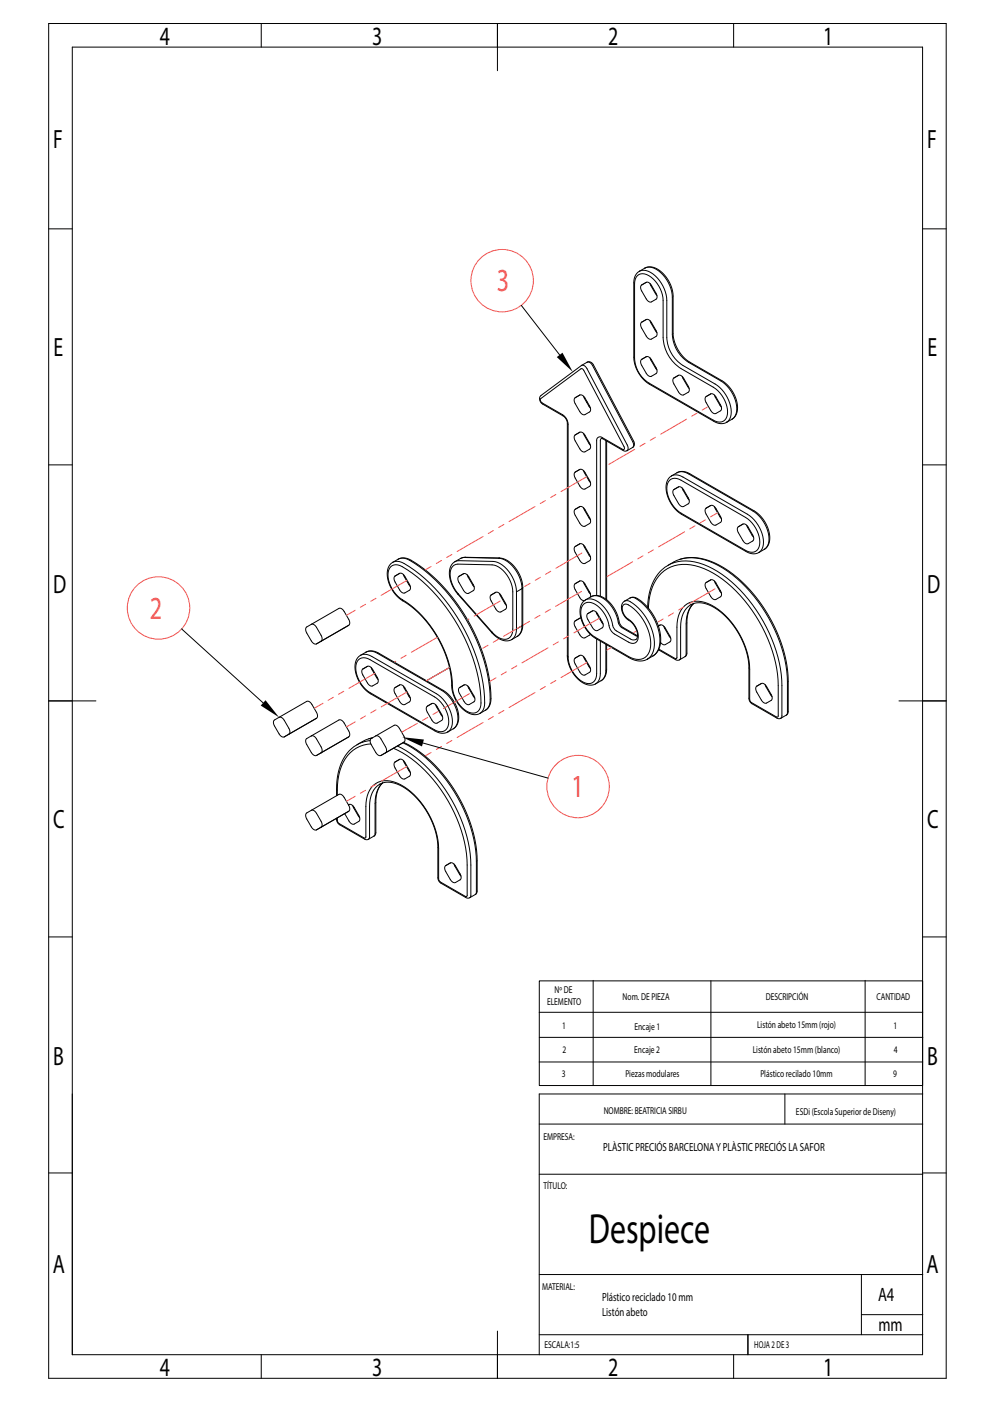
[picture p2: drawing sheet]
<svg xmlns="http://www.w3.org/2000/svg" width="210mm" height="297mm" viewBox="0 0 210 297" stroke-linecap="round" stroke-linejoin="round" font-family="sans-serif">
<!-- layer: 0 -->
<g fill="none" stroke="#000" stroke-width=".21">
<path d="M10.3 5h190v287h-190zM15.3 10h180v277h-180zM55.3 5v5M105.3 5v10M155.3 5v5M10.3 48.5h5M134.9 58.4a2.45 2.45 0 0 1 3.4 .7 6.8 6.8 0 0 1 2.1 4.5v7.9a8.2 8.2 0 0 0 3.8 6.6l6.8 3.9a6.2 6.2 0 0 1 2.9 6.3 1.78 1.78 0 0 1-2.9 .7l-13.6-7.9a6.5 6.5 0 0 1-3.1-5.2v-15.8a2.4 2.4 0 0 1 .6-1.7zM135.4 57.5a2.99 2.99 0 0 1 3.3 .9 7.7 7.7 0 0 1 2.5 5.2v7.9a7.4 7.4 0 0 0 3.4 5.9l6.8 4a7.1 7.1 0 0 1 3.3 6.9l-.4 .8-.5 .3M135.4 57.5a2.63 2.63 0 0 0-1.2 2.4v15.8a7.2 7.2 0 0 0 3.3 5.7l13.6 7.9a2.61 2.61 0 0 0 2.7 .1M136.5 56.8a2.99 2.99 0 0 1 3.4 1 7.7 7.7 0 0 1 2.4 5.2v7.8a7.4 7.4 0 0 0 3.4 5.9l6.9 4a7.1 7.1 0 0 1 3.2 6.9l-.4 .8-.4 .4M136.5 56.8l-1.1 .7M136.5 56.8a3.6 3.6 0 0 1 4.3 1.6 7.2 7.2 0 0 1 1.7 4.3v7.9a7.9 7.9 0 0 0 3.5 6.1l6.8 4a6.6 6.6 0 0 1 3.1 7l-.4 .6-.5 .5"/>
<path d="M195.3 48.5h5M110.3 64.7l8.2 10.5M123.1 77.4l-8.6 6.4a1.17 1.17 0 0 0 .4 1.8l4.3 2.5a2.04 2.04 0 0 1 .9 1.6v49.2M123.1 77.4l1.2-.7a1 1 0 0 1 1.1 .7l8.6 16.2 .1 .8-.2 .4M123.1 77.4a1 1 0 0 1 1.2 .7l8.5 16.2 .2 .8-.3 .4M123.1 77.4h.1M124.2 76.8l.8-.1 .6 .6 8.5 16.2 .2 .8-.4 .5M135.7 60.5l1.1-.7a.97 .97 0 0 1 1.1 .6l1 1.7a.97 .97 0 0 1 0 1.3l-1 .6a.97 .97 0 0 1-1.1-.7l-1.1-1.8-.1-.6zM135.7 68.3l1.1-.6a.97 .97 0 0 1 1.1 .6l1 1.7a.97 .97 0 0 1 0 1.3l-1 .5a.97 .97 0 0 1-1.1-.6l-1.1-1.9-.1-.5zM135.7 76.2l1.1-.6a.97 .97 0 0 1 1.1 .6l1 1.7a.97 .97 0 0 1 0 1.3l-1 .5a.97 .97 0 0 1-1.1-.6l-1.1-1.9-.1-.6zM137.6 60.1l1.5 2.5M137.6 67.9l1.5 2.6"/>
<path d="M137.6 75.8l1.5 2.5M144.4 79.8l1.5 2.5M10.3 98.5h5M121.7 84.3l1-.6a.97 .97 0 0 1 1.1 .6l1 1.7a.97 .97 0 0 1 0 1.3l-1 .5a.97 .97 0 0 1-1.1-.6l-1-1.9-.2-.5zM121.7 92.2l1-.6a.97 .97 0 0 1 1.1 .6l1 1.7a.97 .97 0 0 1 0 1.3l-1 .5a.97 .97 0 0 1-1.1-.6l-1-1.9-.2-.6zM123.5 83.9l1.5 2.6M123.5 91.8l1.5 2.5M123.5 99.7l1.5 2.5M128.3 93.3v33.6M128.4 93.4v33.6M132.7 95.5h-.7l-4.5-2.6h-.2l-.2 .3v33.1M133.9 94.8l-1.2 .7"/>
<path d="M142.6 80.1l1-.6a.97 .97 0 0 1 1.1 .6l1 1.7a.97 .97 0 0 1 0 1.3l-1 .6a.97 .97 0 0 1-1.1-.7l-1-1.9-.2-.5zM149.4 84.1l1.1-.6a.97 .97 0 0 1 1.1 .6l.9 1.7a.97 .97 0 0 1 0 1.2l-.9 .6a.97 .97 0 0 1-1.1-.6l-1.1-1.9-.1-.6zM151.2 83.7l1.5 2.5M155 88.8l-1.2 .6M195.3 98.5h5M83.1 119.2a3.8 3.8 0 0 0-.7 4.6 7.1 7.1 0 0 0 2.9 3.5M83.1 119.1v.1M83.1 119.1a2.8 2.8 0 0 1 3.6-.4 38 38 0 0 1 16.2 22.7l.7 4.2a7.9 7.9 0 0 1-.1 4.1 3.4 3.4 0 0 1-1.9 1.4M83.1 119.1l.2-.1a2.45 2.45 0 0 1 2.2 .4 38 38 0 0 1 16.2 22.7l.8 4.2a7.9 7.9 0 0 1-.2 4.1l-.7 .7M84.3 118.5a3.2 3.2 0 0 1 3.6 .7l2.8 2.1 2.9 2.8 2.7 3.2 2.2 3.3 1.9 3.5 1.7 3.9 1.1 4 .6 3.5a6.4 6.4 0 0 1-.4 4.4l-.7 .6M96.3 119a3.8 3.8 0 0 0-.7 4.7l.6 1.2 .8 1M96.3 119l.8-.2 7.3 .1a6.2 6.2 0 0 1 4.6 4.6l.3 1.9"/>
<path d="M98.3 118.1l7.4 .1-.1 .1M98.3 118.1l-.8 .2-1.2 .7M98.3 118.1l7.3 .2M98.5 118.1l-1 .2M105.6 118.3a6.2 6.2 0 0 1 4.6 4.5l.3 1.9M105.7 118.2a6.2 6.2 0 0 1 4.8 4.8l.2 1.5M121.7 115.8l1-.6a.97 .97 0 0 1 1.1 .6l1 1.7a.97 .97 0 0 1 0 1.3l-1 .5a.97 .97 0 0 1-1.1-.6l-1-1.9-.2-.5zM121.7 108l1-.7a.97 .97 0 0 1 1.1 .7l1 1.6a.97 .97 0 0 1 0 1.3l-1 .6a.97 .97 0 0 1-1.1-.7l-1-1.8-.2-.6zM121.7 100.1l1-.7a.97 .97 0 0 1 1.1 .7l1 1.7a.97 .97 0 0 1 0 1.2l-1 .6a.97 .97 0 0 1-1.1-.6l-1-1.9-.2-.6zM123.5 107.6l1.5 2.5M123.5 115.4l1.5 2.6M141.4 119.8a8.6 8.6 0 0 1 8.7-.9 27.1 27.1 0 0 1 13.3 13.3 28.1 28.1 0 0 1 3.3 12.4v6.4l-.2 .5"/>
<path d="M141.7 101.8a1.94 1.94 0 0 1 2.5-.1l13.6 7.9a6.2 6.2 0 0 1 2.9 6.2 1.78 1.78 0 0 1-2.9 .8l-13.6-7.9a6.2 6.2 0 0 1-2.9-6.2zM142.1 100.9a3.8 3.8 0 0 0-.6 4.6 7.1 7.1 0 0 0 2.8 3.5l13.6 7.8a2.61 2.61 0 0 0 2.8 .2M142.2 100.8h-.1M142.2 100.8a2.8 2.8 0 0 1 3.5-.4l13.7 7.9a7.1 7.1 0 0 1 3.3 6.9l-.7 1.1-1.3 .7M142.2 100.8l.1-.1a2.45 2.45 0 0 1 2.3 .4l13.6 7.8a7.1 7.1 0 0 1 3.3 7l-.4 .8-.4 .3M142.6 103.8l1-.7a.97 .97 0 0 1 1.1 .7l1 1.7a.97 .97 0 0 1 0 1.2l-1 .6a.97 .97 0 0 1-1.1-.6l-1-1.9-.2-.6zM143.3 100.2a2.62 2.62 0 0 1 2.7 .2l13.7 7.8a6.6 6.6 0 0 1 3 7.1l-.4 .6-.5 .4M144 118.5a12.3 12.3 0 0 1 10.2 2.4l3.2 2.7 3 3.3 2.5 3.9 2 4.1 1.2 3.9 .7 3.5 .1 8.5-.4 .7M144.4 103.4l1.5 2.5M149.4 107.7l1.1-.6a.97 .97 0 0 1 1.1 .6l.9 1.7a.97 .97 0 0 1 0 1.3l-.9 .5a.97 .97 0 0 1-1.1-.6l-1.1-1.9-.1-.5zM151.2 107.3l1.5 2.6M156.2 111.7l1.1-.7a.97 .97 0 0 1 1.1 .7l.9 1.6a.97 .97 0 0 1 0 1.3l-.9 .6a.97 .97 0 0 1-1.1-.7l-1.1-1.8-.1-.6z"/>
<path d="M158.1 111.3l1.4 2.5M38.5 133.2l17.2 15.7M65.9 132.3l-1 .5a.97 .97 0 0 0 0 1.3l1 1.7a.97 .97 0 0 0 1.1 .6M65.9 132.3l5.8-3.4a.97 .97 0 0 1 1.1 .6l1 1.7a.97 .97 0 0 1 0 1.3M65.9 132.3a.97 .97 0 0 1 1.1 .6l1 1.7a.97 .97 0 0 1 0 1.2l-1 .6M73.8 132.5l-1 .5M73.8 132.5l-6.8 3.9M75.9 139.8a1.94 1.94 0 0 1 2.4-.1l13.7 7.9a6.2 6.2 0 0 1 2.9 6.2 1.78 1.78 0 0 1-2.9 .8l-13.7-7.9a6.2 6.2 0 0 1-2.8-6.2zM76.3 138.8a3.6 3.6 0 0 0-.8 4.5 7.2 7.2 0 0 0 2.9 3.7l13.7 7.9a2.61 2.61 0 0 0 2.7 .1M76.3 138.8a2.8 2.8 0 0 1 3.6-.4l13.6 7.9a7.1 7.1 0 0 1 3.3 6.9l-.4 .8-.4 .4M76.3 138.8l.2-.1a2.45 2.45 0 0 1 2.2 .4l13.7 7.8a7.1 7.1 0 0 1 3.2 7l-.4 .8-.4 .4 1.2-.7M77.4 138.2a2.62 2.62 0 0 1 2.8 .2l13.6 7.8a6.6 6.6 0 0 1 3.1 7.1l-.4 .6-.5 .5"/>
<path d="M82.7 120.1a1.94 1.94 0 0 1 2.5-.1 37.1 37.1 0 0 1 15.7 22.2l.8 4.1a7.1 7.1 0 0 1-.2 4 2.02 2.02 0 0 1-3.2 0 7 7 0 0 1-2.6-5.9 24.2 24.2 0 0 0-11.5-18.1 6.1 6.1 0 0 1-1.9-5.5zM83.5 122.1l1.1-.6a.97 .97 0 0 1 1.1 .6l1 1.7a.97 .97 0 0 1 0 1.2l-1 .6a.97 .97 0 0 1-1.1-.6l-1.1-1.9-.1-.6zM85.2 127l.1 .3M85.3 127.3l1.9 1.3 1.9 1.8 1.8 2 1.5 2.4 1.3 2.4 1 2.6 .6 2.5 .3 2.2a6.9 6.9 0 0 0 4.5 6.9h.8l.7-.3M85.4 121.7l1.5 2.5M97 125.9l7.1 8.2M97 125.8v.1M97 125.8l7.2 8.1M97 125.8a5.4 5.4 0 0 1-1.4-5.5 1.5 1.5 0 0 1 1.3-.8l7.3 .2a5.7 5.7 0 0 1 4.2 4.5l.2 1.2v7.9a1.86 1.86 0 0 1-.9 1.9 1.86 1.86 0 0 1-2.2-.1l-1.3-1.2M98.1 121.5l-.9 .6a.97 .97 0 0 0 0 1.3l.9 1.6a.97 .97 0 0 0 1.1 .7l1-.6a.97 .97 0 0 0 0-1.2l-1-1.7a.97 .97 0 0 0-1.1-.7M98.9 121.8l1.5 2.5M103.9 126.1l1-.6a.97 .97 0 0 1 1.1 .6l1 1.7a.97 .97 0 0 1 0 1.3l-1 .5a.97 .97 0 0 1-1.1-.6l-1-1.9-.2-.6z"/>
<path d="M104.1 134.1a3.6 3.6 0 0 0 4.2 1.4M104.2 133.9l-.1 .2M105.7 125.7l1.5 2.6M109.3 133.3a2.4 2.4 0 0 1-1 2.2M109.3 125.4v7.9M110.5 124.7v7.9M110.5 124.7l-1.2 .7M110.5 132.6l-1.2 .7M110.5 132.6a2.8 2.8 0 0 1-2.2 2.9M110.7 124.5v7.9M110.7 124.5l-.2 .2M110.7 132.4l-.2 .2"/>
<path d="M110.7 132.4a2.69 2.69 0 0 1-1.2 2.4M120.1 138.9a6.6 6.6 0 0 0 4.6 6.2h.8l.6-.2M120.1 138.9l.2 .3M122.7 138.8l-.9 .6a.97 .97 0 0 0 0 1.3l.9 1.6a.97 .97 0 0 0 1.1 .7l1-.6a.97 .97 0 0 0 0-1.2l-1-1.7a.97 .97 0 0 0-1.1-.7M123 130.9l-1.2 .6a.97 .97 0 0 0 0 1.3l.9 1.7a.97 .97 0 0 0 1.1 .6l1.2-.7M123.5 123.3l1.5 2.6M123.5 139.1l1.5 2.5M123.6 127.9a2.58 2.58 0 0 1 3.3 .8 7.4 7.4 0 0 1 2.1 4.3l.4 .7 .7 .6 2.9 1.7a1.31 1.31 0 0 0 1.6 .1 1.31 1.31 0 0 0 .5-1.5 5.4 5.4 0 0 0-2.7-3.9 1.84 1.84 0 0 1-.2-2.7 1.46 1.46 0 0 1 1.4 .5 10 10 0 0 1 4 9.1 2.64 2.64 0 0 1-4 1.7l-7.6-4.3a6.1 6.1 0 0 1-2.8-6.5zM123.9 127.1a3.2 3.2 0 0 1 3.7 1.2 8.4 8.4 0 0 1 2.2 4.5l.7 .8 2.9 1.7a.96 .96 0 0 0 1.3 .1 .96 .96 0 0 0 .2-1.2 4.9 4.9 0 0 0-2.4-3.3 2.68 2.68 0 0 1-.5-3.4l.2-.2M123.9 127.1a3.6 3.6 0 0 0-.7 4.4 7.2 7.2 0 0 0 2.9 3.7l7 4.1a3.8 3.8 0 0 0 4 .3M124.4 130.1l1-.7a.97 .97 0 0 1 1.1 .7l1 1.6a.97 .97 0 0 1 0 1.3l-1 .6a.97 .97 0 0 1-1.1-.7l-1-1.8-.2-.6zM125 126.5l-.1-.9-1.1-1.9a.97 .97 0 0 0-1.1-.6l-.9 .5a.97 .97 0 0 0 0 1.3l.9 1.7a1.16 1.16 0 0 0 1 .7"/>
<path d="M125.1 126.4a3.5 3.5 0 0 1 4.2 1.5 9.7 9.7 0 0 1 2 4.3l.5 .7 3.2 1.8M125.1 126.4l-1.2 .7M125.1 126.4a3.2 3.2 0 0 1 3.6 1.2 8.4 8.4 0 0 1 2.3 4.5l.6 .9 3.4 1.8M126.2 129.7l1.5 2.5M126.3 126.2l.1-33.2a.72 .72 0 0 1 1.1-.3l4.3 2.5a.32 .32 0 0 0 .4-.2 .32 .32 0 0 0-.1-.4l-8.5-16.1-.3-.4h-.3l-8.5 6.3a.68 .68 0 0 0 .3 1l4.3 2.5a2.54 2.54 0 0 1 1.2 2v49.3M126.3 135.4v7.3a1.84 1.84 0 0 1-.9 1.9 1.84 1.84 0 0 1-2.1-.2 6.7 6.7 0 0 1-3-5.2M126.3 129.8v.2M127.1 135.8v6.9a2.37 2.37 0 0 1-1 2.2M127.1 131v.3M128.3 136.5v5.5a2.77 2.77 0 0 1-2.2 2.9M128.4 136.6v5.2a2.68 2.68 0 0 1-1.2 2.4M132.2 127.3l1.2-.6a1.56 1.56 0 0 1 1.8 .5 11 11 0 0 1 4.4 9.4 3.6 3.6 0 0 1-2.6 3 3.5 3.5 0 0 0 1.5-3.6 10.9 10.9 0 0 0-5.7-8.8z"/>
<path d="M133.4 126.7a2.37 2.37 0 0 1 2.5 .8 10.4 10.4 0 0 1 3.8 9.4 3.2 3.2 0 0 1-1.5 2.1M137.3 128.9a9.7 9.7 0 0 1 4-8.4 9.2 9.2 0 0 1 8.7 .4 29.6 29.6 0 0 1 13.5 17l.9 3.8 .3 2.4v7.7l-.3 .1-5.5-3.2-.2-.5v-6.5a16.6 16.6 0 0 0-8.8-13.8 4.3 4.3 0 0 0-6.5 3.4l-.1 8.2h-.4l-3.4-2M139.4 132.6a.89 .89 0 0 1 1.4 .5l1 1.6a.97 .97 0 0 1 0 1.3l-1 .6a.91 .91 0 0 1-1-.5M139.4 137.7l3.7 2.1h.8M140.2 120.7a11 11 0 0 0-3.1 8M140.2 120.6a7.6 7.6 0 0 1 7.8-1.3 23.8 23.8 0 0 1 12.1 9.9 30.2 30.2 0 0 1 5.4 16v6.4l-.2 .6M140.5 132.7l1.5 2.5M145 139.1l-1.1 .7M146.3 128.1a5.8 5.8 0 0 1 6 1.4 16.7 16.7 0 0 1 6.2 12v6.4l.3 .8 .4 .4 5.3 3 .4 .2 .4-.2M146.3 128.1a4.9 4.9 0 0 0-2.2 4.8v6.4l-.2 .5M146.8 127.9a5.4 5.4 0 0 0-1.4 4.1v6.4l-.4 .7M146.9 127.8a5.4 5.4 0 0 0-1.6 4.4v6.4l-.3 .5"/>
<path d="M149.4 123.5l1.1-.7a.97 .97 0 0 1 1.1 .7l.9 1.7a.97 .97 0 0 1 0 1.2l-.9 .6a.97 .97 0 0 1-1.1-.7l-1.1-1.8-.1-.6zM151.2 123.1l1.5 2.5M10.3 148.5h10M59.1 152l5.8-3.4a.97 .97 0 0 1 1.1 .6l1 1.7a.97 .97 0 0 1 0 1.3M59.1 152l-1 .5a.97 .97 0 0 0 0 1.3l1 1.7a.97 .97 0 0 0 1.1 .6M59.1 152a.97 .97 0 0 1 1.1 .6l.9 1.7a.97 .97 0 0 1 0 1.2l-.9 .6M65.9 155.9l-1 .6a.97 .97 0 0 0 0 1.2l1 1.7a.97 .97 0 0 0 1.1 .6M65.9 155.9l5.8-3.4a.97 .97 0 0 1 1.1 .7l1 1.6a.97 .97 0 0 1 0 1.3M65.9 155.9a.97 .97 0 0 1 1.1 .6l1 1.7a.97 .97 0 0 1 0 1.3M67 152.2l-1 .5M67 152.2l-6.8 3.9M68 159.5l-1 .5"/>
<path d="M73.8 156.1l-6.8 3.9M73.8 156.1l-5.8 3.4M74.3 158.7a11.2 11.2 0 0 0-3.1 8.5v1.4M76.7 141.8l1.1-.6a.97 .97 0 0 1 1.1 .6l.9 1.7a.97 .97 0 0 1 0 1.2l-.9 .6a.97 .97 0 0 1-1.1-.6l-1.1-1.9-.1-.6zM78.4 156.9a6.9 6.9 0 0 0-4 1.7M78.5 157.6a7.4 7.4 0 0 0-6.8 6.6l-.3 2.1v2.2M78.6 141.4l1.4 2.5M78.8 156.3l-1.4 .5-1.9 1M78.9 156.3l-.8 .2M79.5 155.9l3.9-2.3a.97 .97 0 0 1 1.1 .7l1 1.7a.97 .97 0 0 1 0 1.2M79.5 155.9l-.9 .6a.97 .97 0 0 0 0 1.2l.9 1.7a.97 .97 0 0 0 1.1 .6M79.5 155.9a.97 .97 0 0 1 1.1 .6l1 1.7a.97 .97 0 0 1 0 1.3l-1 .5"/>
<path d="M83.3 158.5a27.3 27.3 0 0 1 12.9 13.7 27 27 0 0 1 2.7 11v6.5l-.2 .2-5.5-3.1-.3-.4v-6.6a16.6 16.6 0 0 0-8.8-13.9 4.3 4.3 0 0 0-6.5 3.4l-.2 8.2h-.3l-5.3-3a1.11 1.11 0 0 1-.4-1.2M83.5 145.7l1.1-.6a.97 .97 0 0 1 1.1 .6l1 1.7a.97 .97 0 0 1 0 1.3l-1 .5a.97 .97 0 0 1-1.1-.6l-1.1-1.9-.1-.5zM84.1 158a29.5 29.5 0 0 1 13.4 15.4 26.5 26.5 0 0 1 2.2 9.8v6.5l-.2 .5M85.3 157.4a29.5 29.5 0 0 1 13.4 15.3 26.5 26.5 0 0 1 2.1 9.9v6.6l-.2 .3-1.2 .7M85.4 145.3l1.5 2.6M85.4 157.3l1.8 .9 1.9 1.3 1.8 1.5 1.8 1.7 3 3.9 2.6 4.5 1.7 4.5 .8 4.2 .2 2.2v6.8l-.1 .4-.3 .3M85.5 157.2l-1 .6M85.5 157.2l-4.9 2.8M89.5 157.4l26.5 7.4M90.4 149.7l1-.7a.97 .97 0 0 1 1.1 .7l1 1.6a.97 .97 0 0 1 0 1.3l-1 .6a.97 .97 0 0 1-1.1-.7l-1-1.8-.2-.6zM92.2 149.3l1.5 2.5M98.3 145.1l-1 .6a.97 .97 0 0 0 0 1.2l.9 1.7a.97 .97 0 0 0 1.2 .6l.9-.5a.97 .97 0 0 0 0-1.3l-.9-1.7a.97 .97 0 0 0-1.2-.6"/>
<path d="M99 145.3l1.5 2.6M161.2 144.8l-1 .6a.97 .97 0 0 0 0 1.2l1 1.7a.97 .97 0 0 0 1.1 .6l.9-.5a.97 .97 0 0 0 0-1.3l-.9-1.7a.97 .97 0 0 0-1.1-.6M162 145l1.4 2.6M166.5 151.5l-1.2 .7M190.3 148.5h10M65.9 171.7l-1 .5a.97 .97 0 0 0 0 1.3l1 1.7a.97 .97 0 0 0 1.1 .6M65.9 171.7l5.8-3.4a.97 .97 0 0 1 1.1 .6l1 1.7a.97 .97 0 0 1 0 1.3M65.9 171.7a.97 .97 0 0 1 1.1 .6l1 1.7a.97 .97 0 0 1 0 1.2l-1 .6M71.2 173.3l.2 .9 .5 .5 5.3 3.1 .4 .1 .4-.1M73.8 170.5a.85 .85 0 0 1 1.2 .6l.9 1.6a.97 .97 0 0 1 0 1.3l-.9 .6a.97 .97 0 0 1-1.1-.7l-.9-1.5M73.8 171.9l-1 .5M73.8 171.9l-6.8 3.9"/>
<path d="M74.7 170.7l1.4 2.5M78 177.8l.2-.5v-6.4a4.8 4.8 0 0 1 2.4-4.9 6.1 6.1 0 0 1 6.1 1.7 16.7 16.7 0 0 1 6 11.8v6.4l.2 .8 .5 .4 5.2 3 .4 .2 .4-.1M81 165.9a5.4 5.4 0 0 0-1.4 4.1v6.4l-.4 .7M81 165.8a5.4 5.4 0 0 0-1.6 4.4v6.6l-.2 .3-1.2 .7M84.6 160.9l-1 .5a.97 .97 0 0 0 0 1.3l1 1.7a.97 .97 0 0 0 1.1 .6l1-.6a.97 .97 0 0 0 0-1.2l-1-1.7a.97 .97 0 0 0-1.1-.6M85.4 161.1l1.5 2.5M10.3 198.5h5M94.3 183.4l1-.6a.97 .97 0 0 1 1.1 .6l1 1.7a.97 .97 0 0 1 0 1.3l-1 .5a.97 .97 0 0 1-1.1-.6l-1-1.9-.2-.5zM96.1 183.1l1.5 2.5M195.3 198.5h5M114.1 214.4h81.2M114.2 207.8h81.1v22.2h-81.1z"/>
<path d="M114.2 219.8h81.2M125.6 207.7v22.2M150.5 207.8v22.2M183.1 207.7v22.2M114.1 225h81.2M114.2 238.1h81.2M166.2 231.7v6.4M195.4 231.7h-81.2v55.3M10.3 248.5h5M114.2 248.7h81.2M195.3 248.5h5M114.2 270h81.2"/>
<path d="M182.4 270v12.7M182.4 278.5h13M55.3 287v5M105.3 282v10M114.2 282.7h81.2M155.3 287v5M158.3 282.7v4.3M158.4 282.7v4.3"/>
</g>
<path d="M124.2 85.2h.1M86.2 146.6h-.1M95.1 141.4l-4.8 2.8" fill="none" stroke="#000" stroke-width=".21" stroke-dasharray="6.3 1.3 1.3 1.3 1.3 1.3"/>
<g fill="none" stroke="#f25451" stroke-width=".21" stroke-dasharray="6.3 1.3 1.3 1.3 1.3 1.3">
<path d="M128.9 98.4l21.7-12.7M123.2 117.2l-12.1 7M124.3 101l-34.3 19.7M86.2 122.9l-12.9 7.5M92.6 135l-9.1 5.3M105.9 127.3l-6.9 4M123.1 125.3l-21.2 12.2M127 130.9l-23.3 13.5M128.4 122.2l23.6-13.6M129.4 137.2l-1 .5M134.7 133.7l-.6 .3M151.4 124.7l-12.1 7"/>
<path d="M79.4 142.6l-12.9 7.5M86.2 146.6l-12.9 7.4M95.1 141.4l-4.8 2.8M99.4 146.9l-14.4 8.2M124.3 140.4l-34.3 19.8M86.2 162.3l-12.9 7.5"/>
</g>
<g fill="none" stroke="#f25451" stroke-width=".21">
<circle cx="106.3" cy="59.5" r="6.6"/>
<circle cx="33.6" cy="128.8" r="6.6"/>
<circle cx="122.4" cy="166.6" r="6.6"/>
</g>
<path d="M117.9 75.6l1.2-.9 2.2 4.1zM56.2 148.3l2.9 3.7-3.9-2.5zM85.1 156.2l4.6 .5-.4 1.4z" fill="#000"/>
<text font-size="9" x="124.7" y="263.3">Despiece</text>
<g font-size="6.8" fill="#f25451">
<text x="105.2" y="61.7">3</text>
<text x="31.7" y="131.1">2</text>
<text x="121" y="168.9">1</text>
</g>
<g font-size="5.6">
<text x="33.8" y="9.6">4</text>
<text x="78.8" y="9.5">3</text>
<text x="128.8" y="9.5">2</text>
<text x="174.3" y="9.5">1</text>
<text x="11.3" y="31.3">F</text>
<text x="196.3" y="31.3">F</text>
<text x="11.3" y="75.5">E</text>
<text x="196.3" y="75.5">E</text>
<text x="11.3" y="125.5">D</text>
<text x="196.3" y="125.5">D</text>
<text x="11.3" y="175.5">C</text>
<text x="196.3" y="175.5">C</text>
<text x="11.3" y="225.5">B</text>
<text x="196.3" y="225.5">B</text>
<text x="11.2" y="269.7">A</text>
<text x="196.2" y="269.7">A</text>
<text x="33.8" y="291.6">4</text>
<text x="78.8" y="291.5">3</text>
<text x="128.8" y="291.5">2</text>
<text x="174.3" y="291.5">1</text>
</g>
<g font-size="4.1">
<text x="185.9" y="275.6">A4</text>
<text x="186" y="282">mm</text>
</g>
<g font-size="2.5">
<text x="127.7" y="243.9">PLÀSTIC PRECIÓS BARCELONA Y PLÀSTIC PRECIÓS LA SAFOR</text>
<text x="127.4" y="275.7">Plástico reciclado 10 mm</text>
<text x="127.4" y="278.7">Listón abeto</text>
</g>
<g font-size="2.1">
<text x="115.8" y="212.9">ELEMENTO</text>
<text x="117.4" y="210.4">Nº DE</text>
<text x="131.8" y="211.8">Nom. DE PIEZA</text>
<text x="162.1" y="211.8">DESCRIPCIÓN</text>
<text x="185.5" y="211.9">CANTIDAD</text>
<text x="119" y="218">1</text>
<text x="134.3" y="218.1">Encaje 1</text>
<text x="160.3" y="217.8">Listón abeto 15mm (rojo)</text>
<text x="189.1" y="218.1">1</text>
<text x="119.1" y="223.1">2</text>
<text x="134.3" y="223.1">Encaje 2</text>
<text x="159.3" y="223.1">Listón abeto 15mm (blanco)</text>
<text x="189.2" y="223.1">4</text>
<text x="119" y="228.2">3</text>
<text x="132.4" y="228.2">Piezas modulares</text>
<text x="161" y="228.2">Plástico recilado 10mm</text>
<text x="189.1" y="228.2">9</text>
<text x="127.8" y="236">NOMBRE: BEATRICIA SIRBU</text>
<text x="168.5" y="236.2">ESDi (Escola Superior de Diseny)</text>
<text x="115" y="241.5">EMPRESA:</text>
<text x="115" y="251.9">TÍTULO:</text>
<text x="114.8" y="273.3">MATERIAL:</text>
<text x="115.3" y="285.6">ESCALA:1:5</text>
<text x="159.7" y="285.6">HOJA 2 DE 3</text>
</g>
</svg>
